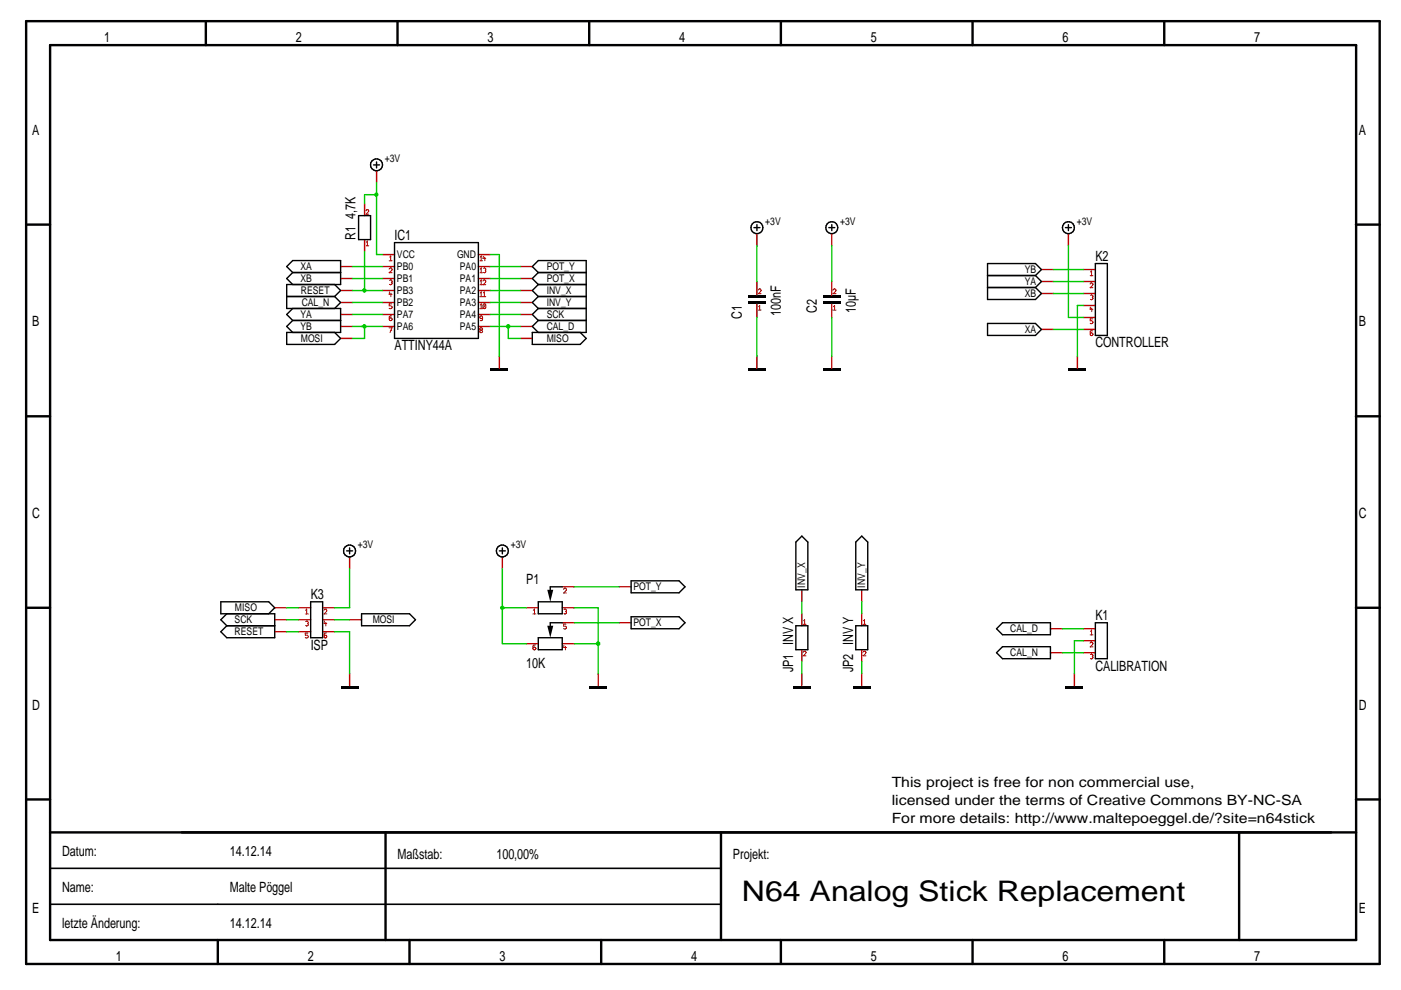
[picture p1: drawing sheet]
<svg xmlns="http://www.w3.org/2000/svg" width="297mm" height="210mm" viewBox="0 0 297 210" stroke-linecap="round" stroke-linejoin="round" font-family="sans-serif">
<path d="M262.7 176.5v22.8" fill="none" stroke="#000001" stroke-width=".51"/>
<path d="M229.7 59.7h2.5M229.7 57.1h2.5M229.7 69.8h2.5M229.7 67.3h2.5M229.7 64.8h2.5M229.7 62.2h2.5M58.2 128.9h2.6M74.1 131.4h2.6" fill="none" stroke="#c80000" stroke-width=".3"/>
<path d="M231.1 58.5h.6M231.2 57.7l.2-.3v1.1M231.1 60.2l.1-.1a.32 .32 0 0 1 .3-.1 .32 .32 0 0 1 .2 .3l-.6 .7h.6M231.2 62.6a.32 .32 0 0 1 .3-.1 .32 .32 0 0 1 .2 .4l-.1 .1M231.2 65.1l-.1 .5h.6M231.5 65.3v.8M231.6 63h.1M231.6 70.1l-.4 .1v.9a.32 .32 0 0 0 .3 0 .32 .32 0 0 0 .2-.3 .33 .33 0 0 0-.5-.1l-.1 .1M231.6 67.6h-.5v.4l.5 .1 .1 .3a.36 .36 0 0 1-.6 .1M231.6 63l.1 .3a.33 .33 0 0 1-.5 .2" fill="none" stroke="#c80000" stroke-width=".21"/>
<path d="M232.2 55.9h2.6v15.2h-2.6zM46.8 127.6h10.2l1.2 1.3-1.2 1.2h-10.2zM76.7 130.1h10.1l1.3 1.3-1.3 1.3h-10.1z" fill="none" stroke="#000001" stroke-width=".3"/>
<path d="M72.2 145.4h3.8v.6h-3.8z" fill-rule="evenodd" fill="#000001"/>
<path d="M74.1 118.1v2.5M58.2 131.4h2.6M58.2 133.9h2.6M63.3 131.4h2.6M63.3 133.9h2.6M63.3 128.9h2.6M68.4 131.4h2.5M68.4 133.9h2.5M68.4 128.9h2.5M74.1 142.8v2.6" fill="none" stroke="#c80000" stroke-width=".3"/>
<g fill="none" stroke="#000001" stroke-width=".3">
<path d="M73.5 116.8h1.3M74.1 116.2v1.2M46.8 131.4l1.3-1.3h10.1v5.1h-10.1l-1.3-1.3 1.3-1.2zM48.1 132.7h10.1M65.9 127.6h2.5v7.6h-2.5z"/>
<circle cx="74.1" cy="116.8" r="1.27"/>
</g>
<path d="M64.7 130.2h.7M64.8 129.4l.2-.2v1M64.8 131.8a.32 .32 0 0 1 .4-.1 .32 .32 0 0 1 .2 .3l-.1 .2M65.2 132.2h.1M65.3 134.2h-.6v.5h.6l.1 .3a.39 .39 0 0 1-.7 .2M65.3 132.2l.1 .3a.33 .33 0 0 1-.6 .1M68.7 129.4l.2-.2h.3v.5l-.5 .5h.6M68.8 131.7l-.1 .5h.6M69.1 132v.7M69.2 134.2h-.3l-.2 .3 .1 .7h.4l.1-.3-.2-.2-.4 .2" fill="none" stroke="#c80000" stroke-width=".21"/>
<g fill="#000001">
<path d="M174.5 62.6h3.8v.6h-3.8z" fill-rule="evenodd"/>
<path d="M174.5 63.8h3.8v.7h-3.8z" fill-rule="evenodd"/>
</g>
<path d="M176.4 59.7v2.9M176.4 64.5v2.8" fill="none" stroke="#c80000" stroke-width=".3"/>
<path d="M176.7 61.5l.2-.2h.3v.5l-.5 .5h.5M176.7 65.7h.5M176.7 65l.2-.2v.9" fill="none" stroke="#c80000" stroke-width=".21"/>
<g fill="#000001">
<path d="M158.6 62.6h3.8v.6h-3.8z" fill-rule="evenodd"/>
<path d="M158.6 63.8h3.8v.7h-3.8z" fill-rule="evenodd"/>
</g>
<path d="M160.5 59.7v2.9M160.5 64.5v2.8" fill="none" stroke="#c80000" stroke-width=".3"/>
<path d="M160.8 61.5l.2-.2h.3v.5l-.5 .5h.6M160.8 65.7h.6M160.9 65l.2-.2v.9" fill="none" stroke="#c80000" stroke-width=".21"/>
<path d="M174.5 78.1h3.8v.6h-3.8z" fill-rule="evenodd" fill="#000001"/>
<path d="M176.4 75.6v2.5" fill="none" stroke="#c80000" stroke-width=".3"/>
<path d="M158.6 78.1h3.8v.6h-3.8z" fill-rule="evenodd" fill="#000001"/>
<path d="M160.5 49.5v2.6M176.4 49.5v2.6M160.5 75.6v2.5M131.3 132h2.5M131.3 124.4h2.5M170 125.1v2.5M182.7 125.1v2.5M222.7 138.4h2.6M222.7 133.3h2.6" fill="none" stroke="#c80000" stroke-width=".3"/>
<g fill="none" stroke="#000001" stroke-width=".3">
<path d="M159.8 48.3h1.3M160.5 47.6v1.3M175.7 48.3h1.3M176.4 47.6v1.3M168.7 114.9l1.3-1.2 1.3 1.2v10.2h-2.6zM181.4 114.9l1.3-1.2 1.3 1.2v10.2h-2.6zM133.8 123.1h10.2l1.2 1.3-1.2 1.3h-10.2zM133.8 130.8h10.2l1.2 1.2-1.2 1.3h-10.2zM211.3 133.3l1.3-1.3h10.1v2.6h-10.1zM211.3 138.4l1.3-1.3h10.1v2.6h-10.1z"/>
<circle cx="160.5" cy="48.3" r="1.27"/>
<circle cx="176.4" cy="48.3" r="1.27"/>
</g>
<path d="M180.8 145.4h3.8v.6h-3.8z" fill-rule="evenodd" fill="#000001"/>
<path d="M182.7 142.8v2.6" fill="none" stroke="#c80000" stroke-width=".3"/>
<path d="M168.1 145.4h3.8v.6h-3.8z" fill-rule="evenodd" fill="#000001"/>
<path d="M170 142.8v2.6" fill="none" stroke="#c80000" stroke-width=".3"/>
<path d="M124.9 145.4h3.8v.6h-3.8z" fill-rule="evenodd" fill="#000001"/>
<path d="M126.8 142.8v2.6" fill="none" stroke="#c80000" stroke-width=".3"/>
<path d="M225.9 145.4h3.8v.6h-3.8z" fill-rule="evenodd" fill="#000001"/>
<g fill="none" stroke="#c80000" stroke-width=".3">
<path d="M72.2 56.5h2.6M72.2 59.1h2.6M110.3 56.5h2.6M110.3 59.1h2.6M72.2 71.8h2.6M72.2 66.7h2.6M72.2 61.6h2.6M72.2 64.1h2.6M72.2 69.2h2.6M110.3 71.8h2.6M110.3 66.7h2.6M110.3 61.6h2.6"/>
<path d="M110.3 64.1h2.6M110.3 69.2h2.6M227.8 142.8v2.6"/>
</g>
<g fill="none" stroke="#000001" stroke-width=".3">
<path d="M62.1 57.8l-1.3-1.3 1.3-1.3h10.1v5.1h-11.4v5.1h11.4v5.1h-11.4v2.5h10.1l1.3-1.2-1.3-1.3M62.1 57.8h10.1M62.1 57.8l-1.3 1.3 1.3 1.2M114.1 57.8l-1.2-1.3 1.2-1.3h10.2v15.3h-11.4v2.5h10.1l1.3-1.2-1.3-1.3M114.1 57.8h10.2M114.1 57.8l-1.2 1.3 1.2 1.2M60.8 62.9h10.1M62.1 67.9h10.1M62.1 65.4l-1.3 1.3 1.3 1.2M62.1 67.9l-1.3 1.3 1.3 1.3M70.9 60.3l1.3 1.3-1.3 1.3M70.9 62.9l1.3 1.2-1.3 1.3"/>
<path d="M114.1 65.4l-1.2 1.3 1.2 1.2M114.1 67.9h10.2M114.1 65.4h10.2M114.1 60.3h10.2M114.1 62.9h10.2M114.1 62.9l-1.2 1.2 1.2 1.3M114.1 60.3l-1.2 1.3 1.2 1.3M114.1 67.9l-1.2 1.3 1.2 1.3"/>
</g>
<path d="M226.5 78.1h3.8v.6h-3.8z" fill-rule="evenodd" fill="#000001"/>
<path d="M220.8 59.7h2.5M220.8 57.1h2.5M220.8 69.8h2.5M220.8 62.2h2.5M228.4 75.6v2.5" fill="none" stroke="#c80000" stroke-width=".3"/>
<path d="M209.4 58.4h10.1M219.5 58.4l1.3-1.3-1.3-1.2h-10.1v7.6h10.1l1.3-1.3-1.3-1.2M219.5 58.4l1.3 1.3-1.3 1.3M209.4 68.6h10.1l1.3 1.2-1.3 1.3h-10.1zM209.4 61h10.1" fill="none" stroke="#000001" stroke-width=".3"/>
<path d="M104 78.1h3.8v.6h-3.8z" fill-rule="evenodd" fill="#000001"/>
<path d="M79.8 36.2v2.5M226.5 49.5v2.6M105.9 75.6v2.5M106.5 118.1v2.5M111.6 136.5h2.5M111.6 128.9h2.5M119.2 132h2.5M119.2 136.5h2.5M119.2 124.4h2.5M119.2 128.9h2.5" fill="none" stroke="#c80000" stroke-width=".3"/>
<g fill="none" stroke="#000001" stroke-width=".3">
<path d="M79.2 35h1.3M79.8 34.3v1.3M225.9 48.3h1.3M226.5 47.6v1.3M105.9 116.8h1.2M106.5 116.2v1.2M114.1 130.1v-2.5h5.1v2.5M114.1 135.2h5.1v2.6h-5.1zM119.2 132h-2.5v.7M119.2 124.4h-2.5v.7"/>
<circle cx="79.8" cy="34.9" r="1.27"/>
<circle cx="226.5" cy="48.3" r="1.27"/>
<circle cx="106.5" cy="116.8" r="1.27"/>
</g>
<path d="M113 130.2h.6M113.1 129.4l.2-.2v1M113.5 136.8l-.4 .1-.1 .6a.32 .32 0 0 0 .3 .3 .32 .32 0 0 0 .3-.3 .32 .32 0 0 0-.3-.3 .32 .32 0 0 0-.3 .3M119.5 125l.2-.3 .3 .1v.4l-.5 .5h.6M119.6 129.2h.4v.5M119.6 136.8l-.1 .5h.6M119.9 137v.8M119.9 129.7h.1M120 132.3h-.5v.5h.4l.2 .2-.2 .3h-.4M120 129.7v.4h-.4" fill="none" stroke="#c80000" stroke-width=".21"/>
<path d="M116 125.1h1.3l-.6 2.5z" fill="#000001"/>
<path d="M114.1 130.1h5.1" fill="none" stroke="#000001" stroke-width=".3"/>
<path d="M116 132.7h1.3l-.6 2.5z" fill="#000001"/>
<g fill="none" stroke="#c80000" stroke-width=".3">
<path d="M77.3 43.2v2.5M77.3 50.8v2.5M81.1 59.1h2.5M81.1 56.5h2.5M81.1 54h2.5M101.4 59.1h2.6M101.4 56.5h2.6M101.4 54h2.6M81.1 69.2h2.5M81.1 66.7h2.5M81.1 64.1h2.5M81.1 61.6h2.5"/>
<path d="M101.4 69.2h2.6M101.4 66.7h2.6M101.4 64.1h2.6M101.4 61.6h2.6M170 130.1v2.6M170 137.8v2.5M182.7 130.1v2.6M182.7 137.8v2.5M229.7 138.4h2.5M229.7 135.8h2.5M229.7 133.3h2.5"/>
</g>
<g fill="none" stroke="#c80000" stroke-width=".21">
<path d="M77.6 44.7l.2-.3 .3 .1 .1 .3-.6 .6h.6M77.6 52.1h.6M77.7 51.4l.2-.3v1M82.5 57.1a.32 .32 0 0 1 .4-.3 .32 .32 0 0 1 .2 .3l-.6 .7h.6M82.5 55.3h.6M82.6 59.4a.32 .32 0 0 1 .4 0 .32 .32 0 0 1 .1 .3v.2M82.6 54.5l.2-.2v1M83 59.9h.1M83.1 59.9v.2a.33 .33 0 0 1-.5 .2M101.7 57.8h.6M101.7 55.3h.6M101.8 54.5l.2-.2v1"/>
<path d="M101.8 57.1l.2-.3v1M101.8 59.6l.2-.2v1M102.4 59.6a.33 .33 0 0 1 .6-.2v.5l-.6 .5h.6M102.5 56.9h.5v.4M102.5 54.3l-.1 .5h.6M102.8 54.5v.8M102.9 57.3h.1M103 57.3v.4h-.5M82.5 69.5h.6l-.4 1M82.6 61.9l-.1 .5h.6M82.8 70h.3M82.9 62.1v.8"/>
<path d="M83.1 67l-.5 .1-.1 .6a.32 .32 0 0 0 .4 .3 .32 .32 0 0 0 .2-.4 .32 .32 0 0 0-.3-.2 .32 .32 0 0 0-.3 .2M83.1 64.4h-.6v.5h.6v.3a.39 .39 0 0 1-.6 .2M101.7 65.4h.6M101.7 62.9h.6M101.7 60.4h.6M101.8 62.1l.2-.2v1M101.8 64.7l.2-.3v1M101.9 69.5l.4 .2v.1l-.6 .4 .2 .3h.2l.2-.3-.6-.4zM102.3 67.3l-.4 .3-.2-.3 .1-.2 .3-.1 .2 .2-.1 .7-.4 .1M102.4 62.9h.6M102.5 62.1l.2-.2v1M103 64.5v.9h-.5"/>
<path d="M103 64.5a.33 .33 0 0 0-.6 .2l.1 .7M103 64.5l-.5 .9M170.3 138.3l.2-.3 .3 .1v.5l-.5 .5h.6M170.3 132.4h.6M170.4 131.6l.2-.2v1M183 138.3l.2-.3 .3 .1v.5l-.5 .5h.6M183 132.4h.6M183.1 131.6l.2-.2v1M231.1 136.4l.1-.2a.32 .32 0 0 1 .3 0 .32 .32 0 0 1 .2 .3l-.6 .7h.6M231.1 134.6h.6M231.2 138.8a.32 .32 0 0 1 .3-.1 .32 .32 0 0 1 .2 .3l-.1 .2M231.2 133.9l.2-.3v1"/>
<path d="M231.6 139.2h.1M231.6 139.2l.1 .2a.33 .33 0 0 1-.5 .2"/>
</g>
<path d="M76 45.7h2.6v5.1h-2.6zM83.6 51.4h17.8v20.4h-17.8zM168.7 132.7h2.6v5.1h-2.6zM181.4 132.7h2.6v5.1h-2.6zM232.2 132h2.6v7.7h-2.6z" fill="none" stroke="#000001" stroke-width=".3"/>
<g fill="none" stroke="#000001" stroke-width=".51">
<path d="M5.5 4.5h287v199.9h-287zM10.6 9.6h276.9v189.7h-276.9zM43.6 4.5v5.1M84.3 4.5v5.1M124.9 4.5v5.1M165.6 4.5v5.1M206.2 4.5v5.1M246.8 4.5v5.1M5.5 47.6h5.1M287.5 47.6h5.1M5.5 88.3h5.1M287.5 88.3h5.1"/>
<path d="M5.5 128.9h5.1M287.5 128.9h5.1M5.5 169.5h5.1M10.6 176.5h276.9M81.7 176.5v22.8M152.9 176.5v22.8M287.5 169.5h5.1M46.2 199.3v5.1M86.8 199.3v5.1M127.5 199.3v5.1M165.6 199.3v5.1M206.2 199.3v5.1"/>
<path d="M246.8 199.3v5.1"/>
</g>
<path d="M10.6 184.1h142.3M10.6 191.7h142.3" fill="none" stroke="#000001" stroke-width=".34"/>
<path d="M74.8 61.6h2.5M104 66.7h6.3M60.8 131.4h2.5M60.8 133.9h2.5" fill="none" stroke="#00c800" stroke-width=".3"/>
<circle cx="77.2" cy="61.6" r=".48" fill="#00c800"/>
<path d="M77.3 53.3v8.3h3.8M104 56.5h6.3M104 59.1h6.3M104 61.6h6.3M104 64.1h6.3M107.8 71.8h2.5M60.8 128.9h2.5M121.7 124.4h9.6M121.7 132h9.6M170 127.6v2.5M182.7 127.6v2.5M225.3 133.3h4.4" fill="none" stroke="#00c800" stroke-width=".3"/>
<circle cx="107.8" cy="69.2" r=".49" fill="#00c800"/>
<path d="M74.8 56.5h6.3M74.8 59.1h6.3M223.3 59.7h6.4M74.8 64.1h6.3M74.8 66.7h6.3M77.3 69.2v2.6h-2.5M104 69.2h6.3M107.8 69.2v2.6M223.3 69.8h6.4M223.3 62.2h6.4M70.9 131.4h3.2M225.3 138.4h4.4" fill="none" stroke="#00c800" stroke-width=".3"/>
<circle cx="77.2" cy="69.2" r=".48" fill="#00c800"/>
<path d="M223.3 57.1h6.4M74.8 69.2h6.3" fill="none" stroke="#00c800" stroke-width=".3"/>
<circle cx="126.8" cy="136.5" r=".49" fill="#00c800"/>
<g fill="none" stroke="#00c800" stroke-width=".3">
<path d="M104 54h1.9v21.6M160.5 52.1v7.6M176.4 52.1v7.6M160.5 67.3v8.3M176.4 67.3v8.3M229.7 64.8h-1.3v10.8M70.9 133.9h3.2v8.9M74.1 120.6v8.3h-3.2M106.5 136.5h5.1M106.5 120.6v8.3M121.7 128.9h5.1v13.9M121.7 136.5h5.1"/>
<path d="M229.7 135.8h-1.9v7M170 140.3v2.5M182.7 140.3v2.5"/>
</g>
<circle cx="106.5" cy="128.9" r=".48" fill="#00c800"/>
<path d="M77.3 41.3v1.9M226.5 52.1v15.2M111.6 128.9h-5.1v7.6" fill="none" stroke="#00c800" stroke-width=".3"/>
<circle cx="79.8" cy="41.3" r=".46" fill="#00c800"/>
<path d="M79.8 38.7v15.3h1.3M77.3 41.3h2.5M226.5 67.3h3.2" fill="none" stroke="#00c800" stroke-width=".3"/>
<text font-size="6" fill="#000001" x="157.3" y="191.1">N64 Analog Stick Replacement</text>
<g font-size="3" fill="#000001">
<text x="22.1" y="8.9">1</text>
<text x="62.7" y="8.9">2</text>
<text x="103.3" y="8.9">3</text>
<text x="144" y="8.9">4</text>
<text x="184.6" y="8.9">5</text>
<text x="225.3" y="8.9">6</text>
<text x="265.9" y="8.9">7</text>
<text x="6.8" y="28.6">A</text>
<text x="288.1" y="28.6">A</text>
<text x="75.4" y="46.4" transform="rotate(-90 75.4 46.4)">4,7K</text>
<text x="75.4" y="50.8" transform="rotate(-90 75.4 50.8)">R1</text>
<text x="83.6" y="51">IC1</text>
<text x="232.2" y="55.2">K2</text>
<text x="6.8" y="69.2">B</text>
<text x="157.3" y="67.6" transform="rotate(-90 157.3 67.6)">C1</text>
<text x="165.6" y="67" transform="rotate(-90 165.6 67)">100nF</text>
<text x="173.2" y="66.4" transform="rotate(-90 173.2 66.4)">C2</text>
<text x="181.4" y="66.4" transform="rotate(-90 181.4 66.4)">10µF</text>
<text x="288.1" y="69.2">B</text>
<text x="83.6" y="74.3">ATTINY44A</text>
<text x="232.2" y="73.7">CONTROLLER</text>
<text x="6.8" y="109.9">C</text>
<text x="288.1" y="109.9">C</text>
<text x="111.6" y="123.8">P1</text>
<text x="65.9" y="127">K3</text>
<text x="232.2" y="131.4">K1</text>
<text x="65.9" y="137.8">ISP</text>
<text x="111.6" y="141.6">10K</text>
<text x="168.2" y="142.6" transform="rotate(-90 168.2 142.6)">JP1 INV X</text>
<text x="180.9" y="142.6" transform="rotate(-90 180.9 142.6)">JP2 INV Y</text>
<text x="232.2" y="142.2">CALIBRATION</text>
<text x="6.8" y="150.5">D</text>
<text x="288.1" y="150.5">D</text>
<text x="189.1" y="167">This project is free for non commercial use,</text>
<text x="189.1" y="170.8">licensed under the terms of Creative Commons BY-NC-SA</text>
<text x="189.1" y="174.6">For more details: http://www.maltepoeggel.de/?site=n64stick</text>
<text x="13.2" y="181.6">Datum:</text>
<text x="48.7" y="181.6">14.12.14</text>
<text x="84.3" y="182.2">Maßstab:</text>
<text x="105.2" y="182.2">100,00%</text>
<text x="155.4" y="182.2">Projekt:</text>
<text x="13.2" y="189.2">Name:</text>
<text x="48.7" y="189.2">Malte Pöggel</text>
<text x="6.8" y="193.6">E</text>
<text x="13.2" y="196.8">letzte Änderung:</text>
<text x="48.7" y="196.8">14.12.14</text>
<text x="288.1" y="193.6">E</text>
<text x="24.6" y="203.8">1</text>
<text x="65.2" y="203.8">2</text>
<text x="105.9" y="203.8">3</text>
<text x="146.5" y="203.8">4</text>
<text x="184.6" y="203.8">5</text>
<text x="225.3" y="203.8">6</text>
<text x="265.9" y="203.8">7</text>
</g>
<g font-size="2.2" fill="#000001">
<text x="81.6" y="34.4">+3V</text>
<text x="162.3" y="47.8">+3V</text>
<text x="178.1" y="47.8">+3V</text>
<text x="228.3" y="47.8">+3V</text>
<text x="63.7" y="57.3">XA</text>
<text x="63.7" y="59.8">XB</text>
<text x="84.2" y="59.8">PB1</text>
<text x="84.2" y="57.3">PB0</text>
<text x="84.2" y="54.7">VCC</text>
<text x="96.9" y="54.7">GND</text>
<text x="97.5" y="59.8">PA1</text>
<text x="97.5" y="57.3">PA0</text>
<text x="115.9" y="57.3">POT_Y</text>
<text x="115.9" y="59.8">POT_X</text>
<text x="217.3" y="57.9">YB</text>
<text x="63.8" y="62.4">RESET</text>
<text x="64" y="64.9">CAL_N</text>
<text x="84.2" y="64.9">PB2</text>
<text x="84.2" y="62.4">PB3</text>
<text x="97.5" y="64.9">PA3</text>
<text x="97.5" y="62.4">PA2</text>
<text x="115.9" y="64.9">INV_Y</text>
<text x="115.9" y="62.4">INV_X</text>
<text x="217.3" y="63">XB</text>
<text x="217.3" y="60.5">YA</text>
<text x="63.7" y="67.4">YA</text>
<text x="63.7" y="70">YB</text>
<text x="84.2" y="70">PA6</text>
<text x="84.2" y="67.4">PA7</text>
<text x="97.5" y="70">PA5</text>
<text x="97.5" y="67.4">PA4</text>
<text x="115.9" y="67.4">SCK</text>
<text x="115.9" y="70">CAL_D</text>
<text x="217.3" y="70.6">XA</text>
<text x="63.8" y="72.5">MOSI</text>
<text x="115.9" y="72.5">MISO</text>
<text x="75.9" y="116.3">+3V</text>
<text x="108.3" y="116.3">+3V</text>
<text x="134.3" y="125.2">POT_Y</text>
<text x="170.7" y="124.6" transform="rotate(-90 170.7 124.6)">INV_X</text>
<text x="183.4" y="124.6" transform="rotate(-90 183.4 124.6)">INV_Y</text>
<text x="49.8" y="129.6">MISO</text>
<text x="49.7" y="132.2">SCK</text>
<text x="49.7" y="134.7">RESET</text>
<text x="79" y="132.2">MOSI</text>
<text x="134.3" y="132.8">POT_X</text>
<text x="214.2" y="134.1">CAL_D</text>
<text x="214.2" y="139.1">CAL_N</text>
</g>
</svg>
